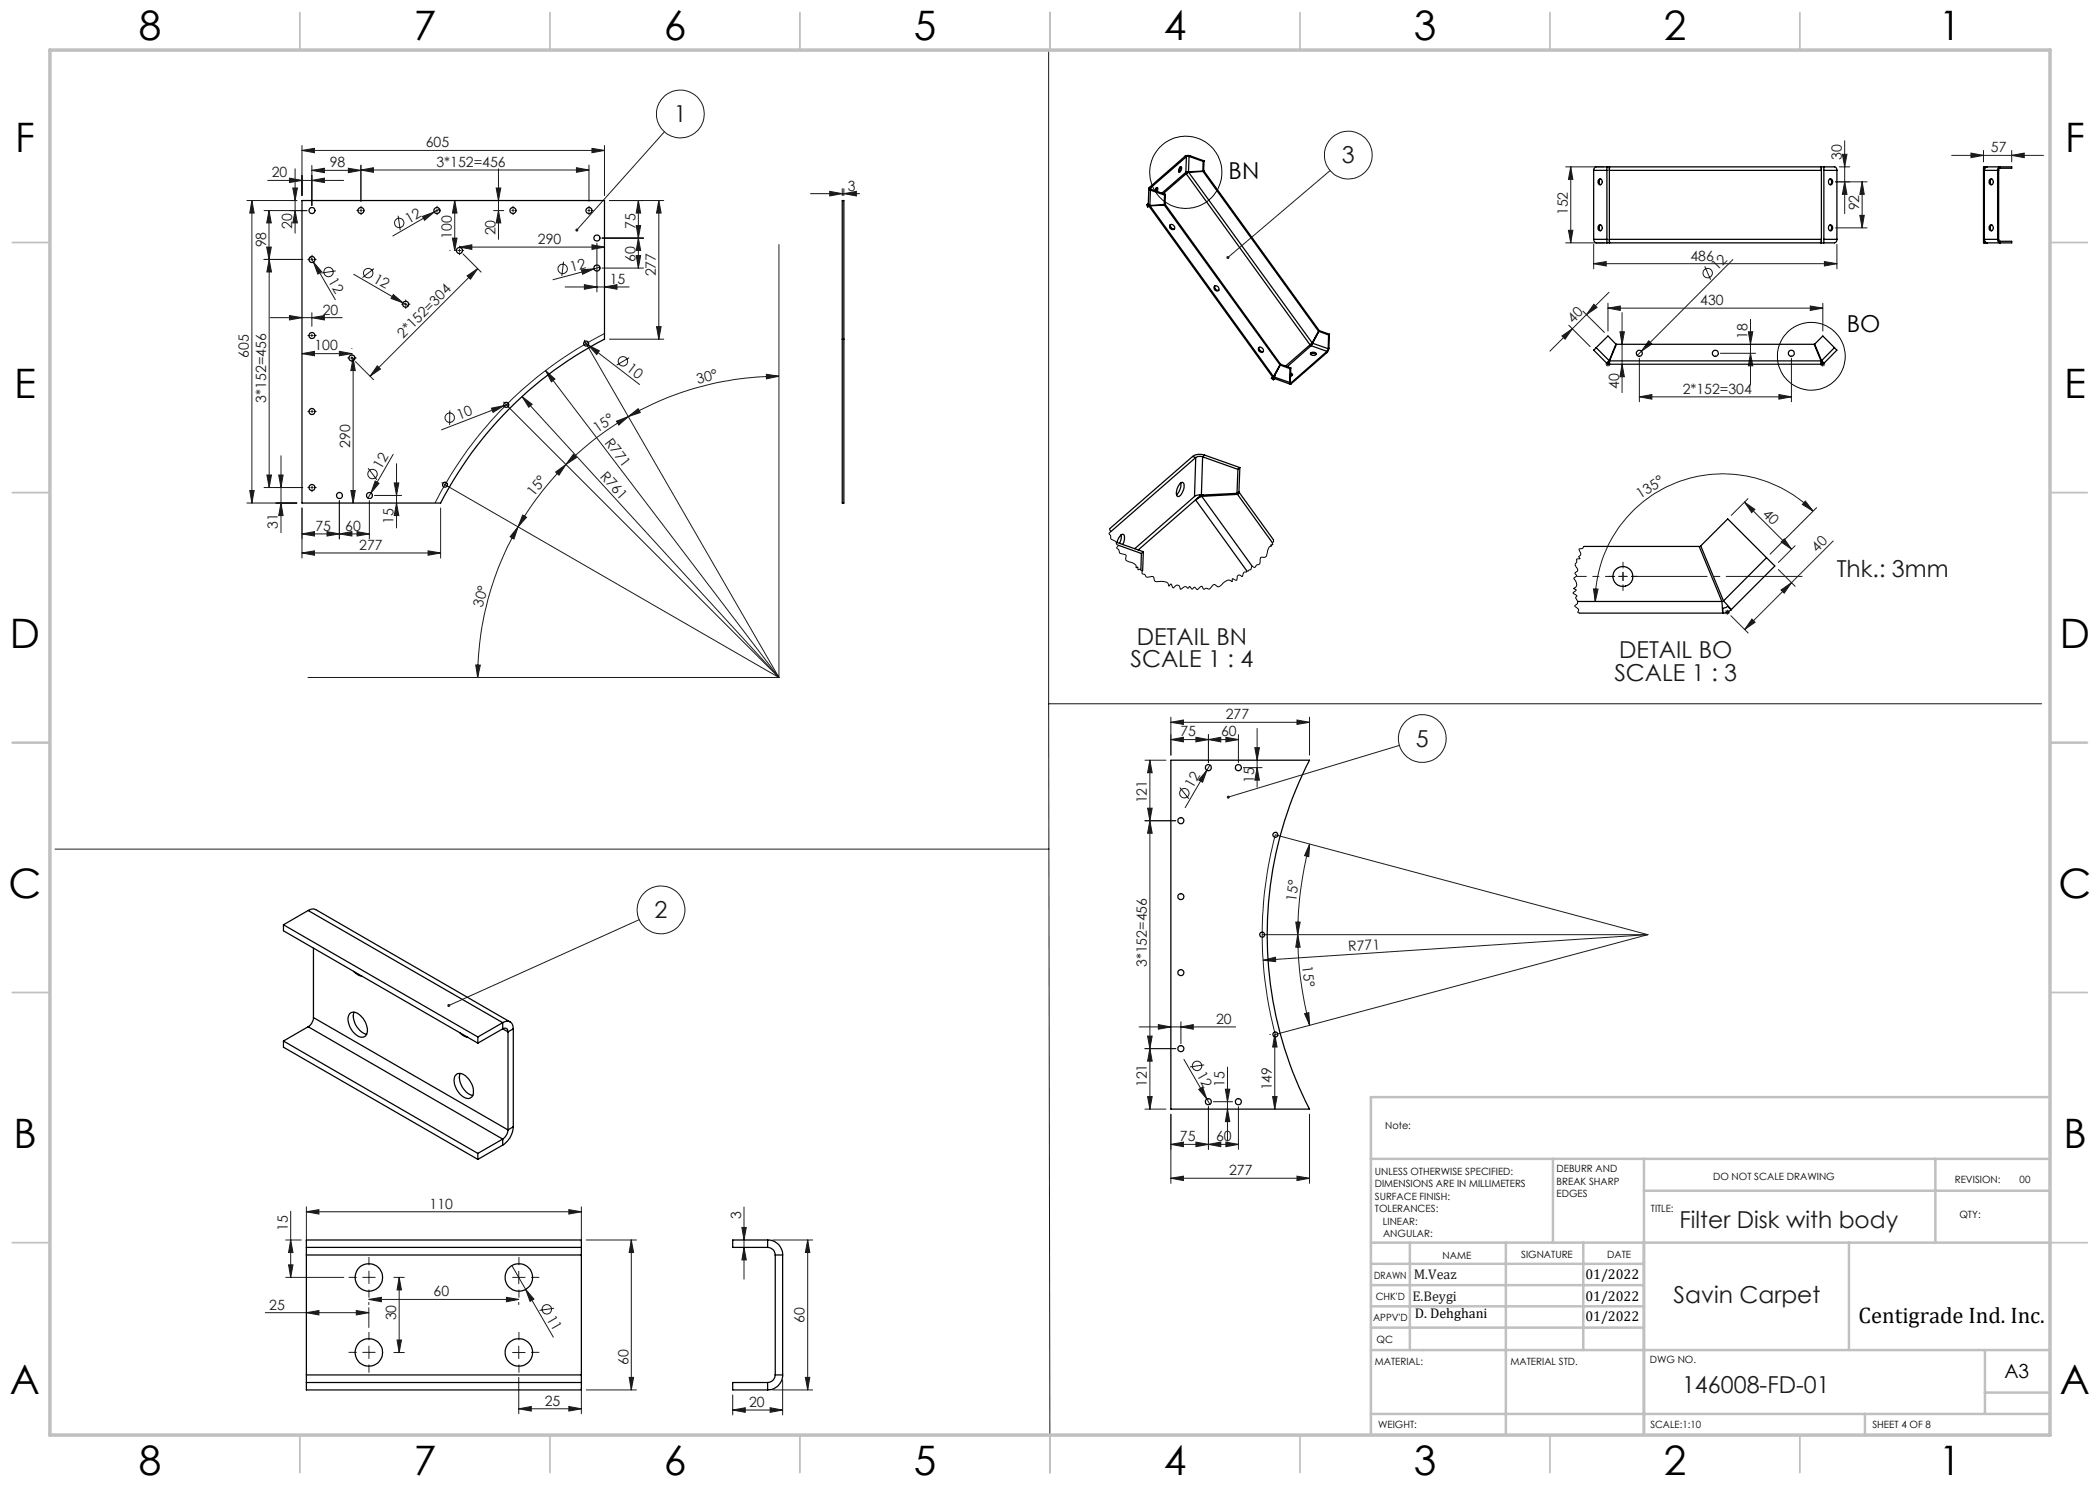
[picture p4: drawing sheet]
<svg xmlns="http://www.w3.org/2000/svg" width="420mm" height="297mm" viewBox="0 0 420 297" stroke-linecap="round" stroke-linejoin="round" font-family="sans-serif">
<g fill="none" stroke="#191924" stroke-width=".2">
<path d="M209.7 10v130.8M53.6 36.1h15.1M57.9 35.6l2.5 .5-2.5 .4zM58.6 37.6h.9l-.5 2.5zM59 33.8v12.8M60.4 30.1l2.5-.4v.8zM60.4 29.1v10M60.4 30.1h60.5M62.4 34.1l2.5-.4v.8zM62.4 36.1l2.5-.5v.9zM62.4 33.1v8M62.4 34.1h9.8"/>
<path d="M69.7 33.7l2.5 .4-2.5 .4zM72.2 34l2.5-.5v1zM72.2 33v7.2M72.2 34h45.6M99.2 37.6h1l-.5 2.5zM99.7 33.8v14.1M115.3 33.5l2.5 .5-2.5 .5zM117.8 33v7.2M118.4 29.7l2.5 .4-2.5 .4zM120.9 29.1v10M132.9 26.3l-17.5 19.7M162.1 38.7h9.8"/>
<path d="M165.9 38.3l2.6 .4-2.6 .5zM168.5 37.7v1.4M168.8 38.7l2.5-.4v.9zM168.8 37.7v1.4M266 34.1l-20.4 17.4M313.1 33.4h7.7M314.1 33.4l.5 2.5h-.9zM314.1 33.4v15.2M367.1 36.4h6.3M367.9 33.4h2.1M368.5 30.9h.9l-.5 2.5zM368.9 28.1v14.6"/>
<path d="M368.9 36.4l.5 2.5h-.9zM372.4 36.4l.5 2.5h-.9zM372.4 36.4v9.2M390.3 31.1h18.4M394.2 30.6l2.5 .5-2.5 .4zM396.7 30.1v2.3M402.3 31.1l2.5-.5v.9zM402.3 30.1v2.3M49.4 40.1h10M50.4 40.1l.4 2.5h-.8zM50.4 40.1v60.5M52.8 42.1h8.6"/>
<path d="M52.8 51.9h7.7M53.3 49.4h1l-.5 2.5zM53.8 42.1l.5 2.5h-1zM53.8 42.1v9.8M53.8 51.9l.5 2.5h-.9zM53.8 51.9v45.6M59 42.1l.5 2.5h-.9zM62.1 51.4l.6 1M62.7 52.4l1.6 2-.7 .4zM62.7 52.4l4.4 7.5M67.1 54.2l-2.8 .4M70.7 54.9l9.9 5.7"/>
<path d="M74.8 53.7l-2.3 1.8M78.7 58.9l1.9 1.7-2.4-.9zM79.6 43.1l.4 2.9M84.5 43.3l2.4-.9-2 1.7zM86.9 42.4l-8.3 4.8M87.1 42.1h.5M87.4 41.9v.5M87.9 41.8l-1 .6M90 50.1h.1M90.5 47.6h.9l-.5 2.5zM90.9 40.1l.5 2.5h-.9zM90.9 40.1v10"/>
<path d="M91.7 50.1h.4M91.9 49.4l2.5-.4v.9zM91.9 49.8v.5M91.9 49.4h29M92.6 50.8l3.6 3.6M93.4 55.2l2.1-1.5-1.4 2.1zM95.5 53.7l-21.5 21.5M98.7 42.1h2.1M99.7 42.1l.5 2.5h-1zM112.7 52.3l-.3 2.9M113 57.4h12.8M116.3 54l2.5-.2-2.3 1.1z"/>
<path d="M116.9 56.9l2.5 .5-2.5 .5zM118.4 49l2.5 .4-2.5 .5zM118.8 53.8l-8.2 2.1M119.4 48.6v9.8M120 53.4l-1.2 .4M120.4 47.6h8.3M120.4 53.6h8.3M120.9 57.4l2.5-.5v1zM121.9 40.1h10.9M127.2 45.1h.9l-.4 2.5zM127.2 51.1h.9l-.4 2.5zM127.7 40.1l.4 2.5h-.9z"/>
<path d="M127.7 47.6l.4 2.5h-.9zM127.7 40.1v13.5M131.8 40.1l.4 2.5h-.9zM131.8 40.1v27.7M155.8 48.9v86.6M313.1 48.6h7.8M313.7 46.1h.9l-.5 2.5zM318.7 52.7l2.5-.4v.9zM318.7 48.9v4.9M318.7 52.7h48.7M321.8 58.5l-4.5 4.4M341 53.3l1.1 2.6"/>
<path d="M346.6 51.9l-19.2 19.2M364.9 52.3l2.5 .4-2.5 .5zM367.1 45.6h6.3M367.4 48.9v4.9M372 43.1h.9l-.5 2.5zM54 63.5h14.4M57.9 63.1l2.5 .4-2.5 .5zM60.4 70.7l2.5-.4v.9zM60.4 70.7h10M62.1 67.1h.6M62.4 66.8v.5M62.4 63.5l2.5-.4v.9z"/>
<path d="M62.4 62.5v2.8M67.9 70.3l2.5 .4-2.5 .5zM70.1 71.6h.5M70.4 71.4v.5M70.4 69.7h.1M70.6 71.6v29M70.6 71.6l.4 2.5h-.8zM71.1 72.3l3.6 3.6M75.5 73.2l.6 .6-2.1 1.4zM80.6 60.6l1.1 .6M80.9 60.9h.5M81.1 60.6v.5"/>
<path d="M104.4 79.3l2 1.6-.6 .6zM104.4 79.3l51.4 56.2M109.1 74.1l1.9 1.7-.7 .6zM109.1 74.1l46.7 61.4M116.8 68.4l11.1 8.5M117.1 68.5l.1 .2M117.2 68.7l-.2 .1M117.2 68.7l.1 .2M117.2 68.7l38.6 66.8M117.4 68.6l-.2 .1M117.6 69l2.3 1.2-.6 .7zM120.9 66.7a77.6 77.6 0 0 0-33.9 33.9"/>
<path d="M121.9 67.8h10.9M125.8 71.5l-2.5 1.5M131.3 65.3h.9l-.4 2.5zM153.3 74.9l2.5 .3-2.5 .6zM155.8 75.2a61 61 0 0 0-30.1 8.1M312.4 67.2l2.1-1.4-1.5 2zM313.8 65l4.2 4.3M316.6 62.2l4.3 4.3M317.3 62.9l-7.3 7.3M318.8 60.9l.6 .6-2.1 1.4zM321.1 72.8h1M321.2 72.5l.7 .7"/>
<path d="M321.6 61.6l2.5-.4v.9zM321.6 60.6v5.6M321.6 61.6h43M321.6 72.3v1M321.9 72.5l-.7 .7M324 66.4h.9l-.5 2.5zM324.4 72.8l.5 2.5h-.9zM324.4 62.5v16M327.9 79.4l2.5-.5v.9zM327.9 71.6v8.8M327.9 79.4h30.4M329.7 68.2l.7 .6-2.1 1.4z"/>
<path d="M344.1 70.7h7M349.7 66.4h.9l-.5 2.5zM350.1 70.7l.5 2.5h-.9zM350.1 63.8v13.2M355.8 78.9l2.5 .5-2.5 .4zM358.3 71.6v8.8M362.1 61.2l2.5 .4-2.5 .5zM364 72.8h1M364.2 72.5l.7 .7M364.5 72.3v1M364.6 60.6v5.6M364.9 72.5l-.7 .7"/>
<path d="M50 98.1h.8l-.4 2.5zM52.8 97.5h7.7M53.4 95h.9l-.5 2.5zM55.7 95h.9l-.4 2.5zM56.2 91.2v15.3M70.2 98.1h.8l-.4 2.5zM73.6 93.7l1.8 2.3M74.2 98.6l-.6 1M74.9 99.1h5.4M75 96.2l.8 .5-1.6 1.9zM78.6 90.9l-4.4 7.7M78.8 96.6h1l-.5 2.5z"/>
<path d="M79.3 92.7v12.9M89 96.9l66.8 38.6M90 82.1l-.1 2.9M98.3 81.6l2.5-.5-2.2 1.4zM100.8 81.1l-12.5 4.9M101.2 81l54.6 54.5M101.7 80.8l-.9 .3M111.1 94.4l2.1-1.5-1.4 2.1zM113.2 92.9a61.3 61.3 0 0 0-9.6 12.5M114.7 90.8l.6 .7-2.1 1.4zM123.3 84.2l2.4-.9-1.9 1.7zM125.7 83.3l1.9-1.6 .5 .8z"/>
<path d="M125.7 83.3a58.9 58.9 0 0 0-12.5 9.6M349.6 99.7l-3.3 3.4M49.4 100.6h10M56.2 100.6l.4 2.5h-.9zM60.4 110.6l2.5-.4v.9zM60.4 101.6v10M60.4 110.6h27.7M60.4 106.8l2.5-.5v.9zM65.4 106.3l2.5 .5-2.5 .4zM67.9 106.8l2.5-.5v.9zM67.9 100.1v7.7M71.4 106.3l2.5 .5-2.5 .4z"/>
<path d="M73.9 106.8h-13.5M73.9 100.1v7.7M79.3 100.6l.5 2.5h-1zM85.6 110.2l2.5 .4-2.5 .5zM88.1 101.6v10M103.6 105.4l-.8 2.4-.8-.5zM103.6 105.4a60 60 0 0 0-8.1 30.1M104.5 103l.8 .5-1.7 1.9zM318.7 117.8h.9l-.5 2.5zM323.7 115.3h1.7M324.6 114.5v1.6M348.9 100.4l2.1 1.5-.7 .6z"/>
<path d="M348.9 100.4l9.4 9.5M355.7 113.9l3.3 3.4M356.2 118l2.1-1.5-1.5 2.1zM356.2 108.4l.7-.6 1.4 2.1zM359 109.1l-3.3 3.4M361.1 100.2l1.5 2-2.1-1.3zM362.6 102.2a25.5 25.5 0 0 0-27.8-5.5 25.5 25.5 0 0 0-15.7 23.6M363.3 101.5l-9.3 9.3M366.6 108.2l-17.7 17.7M61.6 135.5h94.2M95.1 133h1l-.6 2.5zM345 122.4h1"/>
<path d="M345.1 122.1l.7 .7M345.5 122v.9M345.8 122.1l-.7 .7M346.2 123.2l3.4 3.4M350.4 123.8l.6 .7-2.1 1.4zM209.7 140.8l.3 146.2M209.7 140.8h198.6M229 152h4.2M230 152v69.8M230 152l.4 2.5h-.9zM234.2 147.9l2.5-.4v.9zM234.2 147.9h13.5"/>
<path d="M234.2 144.5l2.5-.5v.9zM234.2 143.4v7.6M234.2 144.5h27.7M236 157.5l1.8 2.3M239.2 147.5l2.5 .4-2.5 .5zM241.4 154.1l-.9 2.4-.8-.5zM241.4 154.1l-4.4 7.4M241.7 147.9l2.5-.4v.9zM241.7 146.9v5.6M242 153l-.6 1.1M245.2 147.5l2.5 .4-2.5 .5zM247.7 146.9v5.6"/>
<path d="M248.7 153.5h3.7M251 149.5h.9l-.5 2.5zM251.4 153.5l.5 2.5h-.9zM251.4 145.7v11.7M259.4 144l2.5 .5-2.5 .4zM261.9 143.4v7.6M279.9 149.1l-34.2 10.3M11 169.8h198.8M229 164.1h6.2M229.5 161.6h.9l-.4 2.5zM230 164.1l.4 2.5h-.9zM255.1 167l74.5 19.9-74.5 20a77.7 77.7 0 0 1 0-39.9z"/>
<path d="M261.9 168.8l-.1 2.5-.9-.2zM261.9 168.8a72.4 72.4 0 0 0-2.4 18.1M127.8 183.9l-38.1 17.2M252.4 186.9h77.2M252.6 192l2.5-.6v.9zM259.2 184.4h.8l-.5 2.5zM259.5 186.9l.5 2.5h-.8zM259.5 186.9a70.3 70.3 0 0 0 2.4 18.2M329.6 186.9l-77 5.1M227.8 205.4h19.3M229 209.7h6.2M229.5 219.3h.9l-.4 2.5z"/>
<path d="M229.5 207.2h.9l-.4 2.5zM230 209.7l.4 2.5h-.9zM231.7 204.9l2.5 .5-2.5 .4zM236.2 205.4l2.5-.5v.9zM236.2 204.4v4.3M236.8 211.9l4.6 7.9M239.7 217.9l.8-.5 .9 2.4zM240.8 213l-2.8 .4M241.4 219.8l.6 1.1M245.1 217.8h.9l-.5 2.5zM245.5 213.4v14.8M254 206.9h.1"/>
<path d="M254.5 219.3h.9l-.4 2.5zM255 206.9l.4 2.5h-.9zM255 206.9v14.9M260.9 202.7l.9-.2 .1 2.6zM229 221.8h4.2M234.2 235.7l2.5-.5v.9zM234.2 235.7h27.7M234.2 228.9l2.5-.5v.9zM234.2 228.9h13.5M234.2 222.8v13.9M239.2 228.4l2.5 .5-2.5 .4zM241.7 228.9l2.5-.5v.9z"/>
<path d="M241.7 221.3v8.6M242.7 220.3h3.8M245.2 228.4l2.5 .5-2.5 .4zM245.5 221.8l.5 2.5h-.9zM247.7 221.3v8.6M259.4 235.2l2.5 .5-2.5 .4zM261.9 222.8v13.9M57.1 255.5h11.7M57.1 248h3.2M57.7 253h.9l-.5 2.5zM58.1 248l.5 2.5h-.9zM58.1 242.2v13.3"/>
<path d="M61.3 242.4l2.5-.5v.9zM61.3 241.4v7.1M61.3 242.4h55M73.8 259.9l2.5-.4v.8zM73.8 259.9h30M78.8 255.5h2.1M79.8 255.5l.5 2.5h-.9zM79.8 255.5v15M101.3 259.5l2.5 .4-2.5 .4zM102.4 253.1l2.7 4.8M102.5 255.5h2.5M103.8 254.2v2.5"/>
<path d="M105.1 257.9l1.7 1.9-.8 .5zM105.1 257.9l5.6 9.5M113.8 241.9l2.5 .5-2.5 .4zM116.3 241.4v7.1M117.3 248h10M126.3 248l.4 2.5h-.9zM126.3 248v30M148.4 245.5h.9l-.5 2.5zM148.8 249.5l.5 2.5h-.9zM148.8 241.4v14.4M154.6 248h7.9M161.5 248l.5 2.5h-.9z"/>
<path d="M161.5 248v30M53.1 262.5h20.7M61.3 262.5l2.5-.4v.9zM71.3 262.1l2.5 .4-2.5 .5zM73.8 260.5v.4M73.8 261.5v4M78.8 270.5h2.1M79.4 268h.9l-.5 2.5zM102.5 270.5h2.5M103.8 275.5v7.2M103.8 269.2v2.5M103.8 260.5v.4"/>
<path d="M110.8 261.7l-2.9 .4M116.3 277.5v5.2M117.3 278h10M125.8 275.5h.9l-.4 2.5zM146.5 279v4M154.6 278h7.9M156.5 276v7M161.1 275.5h.9l-.5 2.5zM103.8 281.8l2.5-.5v.9zM103.8 281.8h12.5M113.8 281.3l2.5 .5-2.5 .4zM146.5 282l2.5-.5v1z"/>
<path d="M146.5 282h10M154 281.5l2.5 .5-2.5 .5z"/>
<circle cx="136.1" cy="22.8" r="4.8"/>
<circle cx="269.7" cy="31" r="4.8"/>
<circle cx="65.7" cy="54.4" r=".94"/>
<circle cx="73.7" cy="54.6" r=".94"/>
<circle cx="79.8" cy="44.6" r=".93"/>
<circle cx="112.5" cy="53.8" r=".95"/>
<circle cx="341.5" cy="54.6" r=".95"/>
<circle cx="124.6" cy="72.3" r=".95"/>
<circle cx="74.5" cy="94.8" r=".95"/>
<circle cx="90" cy="83.5" r=".95"/>
<circle cx="236.9" cy="158.6" r=".93"/>
<circle cx="284.4" cy="147.7" r="4.8"/>
<circle cx="132.2" cy="182" r="4.8"/>
<circle cx="239.4" cy="213.2" r=".95"/>
<circle cx="109.4" cy="261.9" r=".93"/>
</g>
<g fill="none" stroke="#000" stroke-width=".2">
<circle cx="237.2" cy="34.5" r="7.2"/>
<circle cx="362.3" cy="71.3" r="6.8"/>
</g>
<path d="M89 96.9l-.1 .2M89 96.9l.1-.2M101.3 80.9l-.2 .2M101.3 80.9l.1-.1" fill="none" stroke="#191924" stroke-width=".2" stroke-dasharray="15.2 1.3 1.3 1.3" stroke-linecap="butt"/>
<g fill="none" stroke="#191924" stroke-width=".2" stroke-dasharray="15.2 1.3 1.3 1.3">
<path d="M61.9 51.9h-.3M62.4 51.9v-.3M62.4 51.9h-.2M62.4 51.9v.2M62.4 51.9h.3M62.4 51.4v-.4M62.9 51.9h.4M71.7 42.1h-.3M72.2 42.1v-.3M72.2 42.1h-.2M72.2 42.1v.2M72.2 42.1h.3"/>
<path d="M72.2 41.6v-.4M72.2 42.6v.3M87.4 41.6v-.4M87.4 42.6v.3M91.4 50.1h-.3M91.9 49.6v-.4M91.9 50.6v.3M92.4 50.1h.4M102.6 42.1v-.3M102.6 42.1h-.2M102.6 42.1v.2M102.6 42.1h.3"/>
<path d="M102.6 41.6v-.4M102.6 42.6v.3M117.8 42.1v-.3M117.8 42.1h-.2M117.8 42.1v.2M117.8 42.1h.3M117.8 41.6v-.4M117.8 42.6v.3M118.3 42.1h.4M61.9 67.1h-.3M62.9 67.1h.4M69.9 71.6h-.3"/>
<path d="M70.4 71.1v-.4M70.4 72.1v.3M70.9 71.6h.4M80.7 60.8h-.4M81.2 60.3v-.3M81.2 61.3v.4M81.7 60.8h.3M117 68.3l-.1-.3M117.5 69.1l.1 .2M61.9 82.3h-.3M61.9 97.5h-.3M62.4 82.3v-.3"/>
<path d="M62.4 82.3h-.2M62.4 82.3v.2M62.4 82.3h.3M62.4 97.5v-.3M62.4 97.5h-.2M62.4 97.5v.2M62.4 97.5h.3M62.4 98v.3M62.9 82.3h.4M62.9 97.5h.4M88.6 96.7l-.2-.2M89 96.9l-.2-.1"/>
<path d="M89 96.9l.2 .1M89.4 97.2l.3 .1M100.9 80.6l-.2-.2M101.3 80.9l-.2-.1M101.3 80.9l.1 .2M101.6 81.3l.2 .2M322.9 115.3h-1.1M324.6 116.9v1.2M324.6 115.3v-.9M324.6 115.3h-.8M324.6 115.3v.8M324.6 115.3h.8"/>
<path d="M324.6 113.6v-1.2M326.3 115.3h1.1M71.3 255.5h-1.5M73.8 255.5v-1.3M73.8 255.5h-1.3M73.8 255.5v1.2M73.8 255.5h1.2M73.8 253v-1.5M73.8 258v1.5M103.8 253v-1.5M103.8 258v1.5M106.3 255.5h1.5"/>
<path d="M71.3 270.5h-1.5M73.8 270.5v-1.3M73.8 270.5h-1.3M73.8 270.5v1.2M73.8 270.5h1.2M73.8 268v-1.5M73.8 273v1.5M103.8 268v-1.5M103.8 273v1.5M106.3 270.5h1.5"/>
</g>
<path d="M315.4 115.3h7.5" fill="none" stroke="#191924" stroke-width=".2" stroke-dasharray="15.2 1.3 1.3 1.3" stroke-dashoffset="13.4"/>
<path d="M326.3 115.3h34.1" fill="none" stroke="#191924" stroke-width=".2" stroke-dasharray="15.2 1.3 1.3 1.3" stroke-dashoffset=".1"/>
<g fill="none" stroke="#c0c0c0" stroke-width=".35">
<path d="M60 2.5v7.5M110 2.5v7.5M160 2.5v7.5M210 2.5v7.5M260 2.5v7.5M310 2.5v7.5M360 2.5v7.5M2.5 48.5h7.5M410 48.5h7.5M2.5 98.5h7.5M410 98.5h7.5M2.5 148.5h7.5"/>
<path d="M410 148.5h7.5M2.5 198.5h7.5M410 198.5h7.5M2.5 248.5h7.5M410 248.5h7.5M60 287v7.5M110 287v7.5M160 287v7.5M210 287v7.5M260 287v7.5M310 287v7.5M360 287v7.5"/>
</g>
<g fill="none" stroke="#c0c0c0" stroke-width=".5">
<path d="M410 219.4h-135.8v67.4M274.2 231.8h135.8M310.6 231.8v16.7M328.8 231.8v55.2M328.8 238.2h81.2M387.1 231.8v16.7M274.2 248.5h135.8M274.2 257h54.6M274.2 252.8h54.6M282 248.5v21.5M301.2 248.5v38.3M316.7 248.5v21.5"/>
<path d="M369.8 248.5v21.5M274.2 265.5h54.6M274.2 261.3h54.6M274.2 270h135.8M397 270v12.8M397 278.5h13M274.2 282.8h135.8M373 282.8v4.2"/>
</g>
<path d="M10 10h400v277h-400z" fill="none" stroke="#c0c0c0" stroke-width=".7"/>
<g fill="#191924">
<path d="M109.1 74.1l1.9 1.7-.7 .6z"/>
<path d="M252.6 192l2.5-.6v.9z"/>
<path d="M239.7 217.9l.8-.5 .9 2.4z"/>
<path d="M104.4 79.3l2 1.6-.6 .6z"/>
<path d="M78.7 58.9l1.9 1.7-2.4-.9z"/>
<path d="M116.3 54l2.5-.2-2.3 1.1z"/>
<path d="M98.3 81.6l2.5-.5-2.2 1.4z"/>
<path d="M84.5 43.3l2.4-.9-2 1.7z"/>
<path d="M329.7 68.2l.7 .6-2.1 1.4z"/>
<path d="M241.4 154.1l-.9 2.4-.8-.5z"/>
<path d="M75 96.2l.8 .5-1.6 1.9z"/>
<path d="M105.1 257.9l1.7 1.9-.8 .5z"/>
<path d="M62.7 52.4l1.6 2-.7 .4z"/>
<path d="M117.6 69l2.3 1.2-.6 .7z"/>
<path d="M115.1 45.8l.1 .4 .2-.2-.2 .2a.3 .3 0 0 0 .4 0 .3 .3 0 0 0 0-.4 .3 .3 0 0 0-.5 0zM89.6 200.9l-.1 .3 .2-.1-.2 .1a.3 .3 0 0 0 .4 .1 .3 .3 0 0 0 .1-.4 .3 .3 0 0 0-.4 0zM245.3 51.3l.1 .4 .2-.2-.2 .2a.31 .31 0 0 0 .4 0 .31 .31 0 0 0 0-.4 .31 .31 0 0 0-.5 0zM245.5 159.2l-.1 .3 .3-.1-.3 .1a.29 .29 0 0 0 .4 .2 .29 .29 0 0 0 .1-.4 .29 .29 0 0 0-.4-.1z"/>
<path d="M153.3 74.9l2.5 .3-2.5 .6zM125.7 83.3l1.9-1.6 .5 .8z"/>
<path d="M123.3 84.2l2.4-.9-1.9 1.7zM114.7 90.8l.6 .7-2.1 1.4z"/>
<path d="M350.4 123.8l.6 .7-2.1 1.4zM356.2 118l2.1-1.5-1.5 2.1z"/>
<path d="M111.1 94.4l2.1-1.5-1.4 2.1zM104.5 103l.8 .5-1.7 1.9z"/>
<path d="M103.6 105.4l-.8 2.4-.8-.5zM95.1 133h1l-.6 2.5z"/>
<path d="M261.9 168.8l-.1 2.5-.9-.2zM259.2 184.4h.8l-.5 2.5z"/>
<path d="M259.5 186.9l.5 2.5h-.8zM260.9 202.7l.9-.2 .1 2.6z"/>
<path d="M118.4 29.7l2.5 .4-2.5 .4zM60.4 30.1l2.5-.4v.8zM62.4 63.5l2.5-.4v.9zM57.9 63.1l2.5 .4-2.5 .5zM69.7 33.7l2.5 .4-2.5 .4zM62.4 34.1l2.5-.4v.8zM62.4 36.1l2.5-.5v.9zM57.9 35.6l2.5 .5-2.5 .4zM65.4 106.3l2.5 .5-2.5 .4zM60.4 106.8l2.5-.5v.9zM67.9 70.3l2.5 .4-2.5 .5zM60.4 70.7l2.5-.4v.9zM101.3 259.5l2.5 .4-2.5 .4zM73.8 259.9l2.5-.4v.8zM71.3 262.1l2.5 .4-2.5 .5zM61.3 262.5l2.5-.4v.9zM113.8 241.9l2.5 .5-2.5 .4zM61.3 242.4l2.5-.5v.9zM355.8 78.9l2.5 .5-2.5 .4zM327.9 79.4l2.5-.5v.9z"/>
<path d="M60.4 110.6l2.5-.4v.9zM85.6 110.2l2.5 .4-2.5 .5zM72.2 34l2.5-.5v1zM115.3 33.5l2.5 .5-2.5 .5zM67.9 106.8l2.5-.5v.9zM71.4 106.3l2.5 .5-2.5 .4zM116.9 56.9l2.5 .5-2.5 .5zM120.9 57.4l2.5-.5v1zM91.9 49.4l2.5-.4v.9zM118.4 49l2.5 .4-2.5 .5zM103.8 281.8l2.5-.5v.9zM113.8 281.3l2.5 .5-2.5 .4z"/>
<path d="M241.7 228.9l2.5-.5v.9zM245.2 228.4l2.5 .5-2.5 .4zM241.7 147.9l2.5-.4v.9zM245.2 147.5l2.5 .4-2.5 .5z"/>
<path d="M234.2 235.7l2.5-.5v.9zM259.4 235.2l2.5 .5-2.5 .4z"/>
<path d="M168.8 38.7l2.5-.4v.9zM165.9 38.3l2.6 .4-2.6 .5z"/>
<path d="M259.4 144l2.5 .5-2.5 .4zM234.2 144.5l2.5-.5v.9z"/>
<path d="M364.9 52.3l2.5 .4-2.5 .5zM318.7 52.7l2.5-.4v.9zM236.2 205.4l2.5-.5v.9zM231.7 204.9l2.5 .5-2.5 .4zM239.2 228.4l2.5 .5-2.5 .4zM234.2 228.9l2.5-.5v.9zM239.2 147.5l2.5 .4-2.5 .5zM234.2 147.9l2.5-.4v.9z"/>
<path d="M361.1 100.2l1.5 2-2.1-1.3zM318.7 117.8h.9l-.5 2.5z"/>
<path d="M75.5 73.2l.6 .6-2.1 1.4zM93.4 55.2l2.1-1.5-1.4 2.1z"/>
<path d="M318.8 60.9l.6 .6-2.1 1.4zM312.4 67.2l2.1-1.4-1.5 2z"/>
<path d="M161.1 275.5h.9l-.5 2.5zM161.5 248l.5 2.5h-.9zM148.8 249.5l.5 2.5h-.9zM148.4 245.5h.9l-.5 2.5z"/>
<path d="M131.3 65.3h.9l-.4 2.5zM131.8 40.1l.4 2.5h-.9zM99.7 42.1l.5 2.5h-1zM99.2 37.6h1l-.5 2.5zM53.4 95h.9l-.5 2.5zM53.8 51.9l.5 2.5h-.9zM53.3 49.4h1l-.5 2.5zM53.8 42.1l.5 2.5h-1zM59 42.1l.5 2.5h-.9zM58.6 37.6h.9l-.5 2.5zM127.2 45.1h.9l-.4 2.5zM127.7 40.1l.4 2.5h-.9zM127.2 51.1h.9l-.4 2.5zM127.7 47.6l.4 2.5h-.9zM90.5 47.6h.9l-.5 2.5zM90.9 40.1l.5 2.5h-.9zM79.4 268h.9l-.5 2.5zM79.8 255.5l.5 2.5h-.9zM57.7 253h.9l-.5 2.5zM58.1 248l.5 2.5h-.9zM350.1 70.7l.5 2.5h-.9zM349.7 66.4h.9l-.5 2.5z"/>
<path d="M229.5 161.6h.9l-.4 2.5zM230 152l.4 2.5h-.9z"/>
<path d="M229.5 207.2h.9l-.4 2.5zM230 164.1l.4 2.5h-.9z"/>
<path d="M368.9 36.4l.5 2.5h-.9zM368.5 30.9h.9l-.5 2.5z"/>
<path d="M50.4 40.1l.4 2.5h-.8zM50 98.1h.8l-.4 2.5zM78.8 96.6h1l-.5 2.5zM79.3 100.6l.5 2.5h-1zM55.7 95h.9l-.4 2.5zM56.2 100.6l.4 2.5h-.9zM70.6 71.6l.4 2.5h-.8zM70.2 98.1h.8l-.4 2.5zM126.3 248l.4 2.5h-.9zM125.8 275.5h.9l-.4 2.5zM324 66.4h.9l-.5 2.5zM324.4 72.8l.5 2.5h-.9z"/>
<path d="M372.4 36.4l.5 2.5h-.9zM372 43.1h.9l-.5 2.5zM314.1 33.4l.5 2.5h-.9zM313.7 46.1h.9l-.5 2.5zM230 209.7l.4 2.5h-.9zM229.5 219.3h.9l-.4 2.5zM255 206.9l.4 2.5h-.9zM254.5 219.3h.9l-.4 2.5zM245.1 217.8h.9l-.5 2.5zM245.5 221.8l.5 2.5h-.9zM251 149.5h.9l-.5 2.5zM251.4 153.5l.5 2.5h-.9z"/>
<path d="M348.9 100.4l2.1 1.5-.7 .6zM356.2 108.4l.7-.6 1.4 2.1z"/>
<path d="M146.5 282l2.5-.5v1zM154 281.5l2.5 .5-2.5 .5zM394.2 30.6l2.5 .5-2.5 .4zM402.3 31.1l2.5-.5v.9zM321.6 61.6l2.5-.4v.9zM362.1 61.2l2.5 .4-2.5 .5z"/>
</g>
<g fill="none" stroke="#000" stroke-width=".25">
<path d="M229.8 37.7l-.1 3.2 .3 .2M229.9 37.5a.3 .3 0 0 0-.1 .3 .3 .3 0 0 0 .3 .2M229.9 37.5l.2 .1M230.1 38l2.8 1M230.1 38l-.1 3.1M230.1 37.6l-.1 .1 .3 .2M230.1 37.6v.2M230.3 37.9l2.8 1M230.3 37.9l-.2 .1M231.3 37.6l-.3 .5M231.3 37.6l.1-.1a.38 .38 0 0 1 .2 .3 .38 .38 0 0 1-.1 .4l-.1 .1M231.3 37.5l-.1 .7"/>
<path d="M232.9 39l-.1 2M233.1 38.9l-.2 .1M233.1 38.9l-.1 1.9-.2 .2M235.7 34.3h.1M236 33.4l.1-.1a.59 .59 0 0 1-.1 1.1l-.1 .1a.68 .68 0 0 1 .1-1.1zM236.1 33.4l-.1 .6-.2 .3M237 31.3l-7.1 6.2M237 31.3l.3 .1M237.2 34.5l-4.8 4.1M237.2 34.7l-4.5 4M237.2 34.7l24.8 34.3M237.3 31.4l-7.2 6.2"/>
<path d="M237.3 31.4l-.1 3.1M237.6 34.4l-.4 .3M237.7 34.4l-.5 .1M237.7 34.5l-.5 .2M237.7 34.5l24.7 34.1M237.8 31.3l-.5 .1M237.8 34.4l-.5 .2M237.8 31.3l2.8 1M237.8 31.3l-.1 3.1M237.8 34.4l-.1 .1M238 31.1h-.4l-.6 .2M238 31.1l2.8 1.1"/>
<path d="M238 31.1l-.2 .2M240.6 34.2l-2.9 .2M240.6 34.3l-2.9 .2M240.6 34.3l23.1 31.9M240.6 32.3v1.9M240.6 34.2h.2M240.8 34.2l-.2 .1M240.8 34.2l23 31.9M240.8 32.2l-.2 .1M240.8 32.2l-.1 1.9-.1 .1M318.7 34.1h2.7M318.7 34.1v13.8"/>
<path d="M319.8 35.9a.52 .52 0 0 1 .7 .2 .52 .52 0 0 1-.2 .7 .43 .43 0 0 1-.5 .1 .43 .43 0 0 1-.2-.6zM320.1 35.8a.72 .72 0 0 0 0 1.1M321.4 33.4h.5M321.4 33.4h-2.2l-.4 .4-.1 .3M321.4 33.4v15.2M321.9 33.4h42.4M321.9 33.4v15.2M321.9 33.4v.7h42.4l-.1-.7M364.3 33.4h.5M364.3 33.4v15.2M364.8 33.4h2.1a.63 .63 0 0 1 .5 .7M364.8 34.1h2.6"/>
<path d="M364.8 33.4v15.2M365.8 35.9a.49 .49 0 0 1 .7 .1 .49 .49 0 0 1 0 .7 .45 .45 0 0 1-.7 .1 .45 .45 0 0 1-.1-.6zM366 35.8a.69 .69 0 0 1 0 1.1M367.4 34.1v13.8M396.9 33.4h-.2v15.2h.2M396.9 33.4h.2v.1M396.9 33.4v15.2M397.1 33.4h5.2v.3h-2.3M397.4 33.4a.69 .69 0 0 0-.5 .7h2.8M398 35.9a.52 .52 0 0 1 .7 .2 .52 .52 0 0 1-.2 .7 .43 .43 0 0 1-.5 .1 .43 .43 0 0 1-.2-.6zM398.4 35.8a.69 .69 0 0 0 0 1.1M399.7 34.1v13.8"/>
<path d="M400 33.7v-.3a.63 .63 0 0 0-.5 .7v13.8a.63 .63 0 0 0 .5 .7v-.3M400 33.7l-.2 .1-.1 .3M60.4 40.1h60.5v27.7a76 76 0 0 0-32.8 32.8h-27.7zM229.4 40.9l.2 .5 .1-.1M229.4 40.9l.3 .1M229.7 41v.3M229.7 40.7l-.3 .2M229.7 41h.1M230 41.1l-.3 .2M230 41.2h-.2l24.7 34.2M230 41.2l24.7 34.1M230.1 41.1l-.1 .1"/>
<path d="M232.8 41l-2.8 .1M232.9 41l-2.9 .2M232.9 41l23.1 32M233 40.9l-.1 .1M233 40.9h-.1M233 40.9l23.1 31.9M234 45a.59 .59 0 0 1 .7 .1 .59 .59 0 0 1 0 .8 .66 .66 0 0 1-.6-.2 .66 .66 0 0 1-.1-.7zM234.1 44.9a.7 .7 0 0 0 .8 .9M242.9 57.3a.57 .57 0 0 1 .7 .1 .57 .57 0 0 1-.1 .8 .67 .67 0 0 1-.6-.9zM243 57.2a.67 .67 0 0 0 .8 .9M318.7 47.9l.2 .5 .3 .2h2.2M318.7 47.9h2.7"/>
<path d="M319.8 45a.55 .55 0 0 1 .7 .6 .55 .55 0 0 1-.7 .5 .8 .8 0 0 1 0-1.1zM320.1 45a.71 .71 0 0 0 0 1.1M321.4 48.6h.5M321.9 48.6h42.4M321.9 48.6v-.7h42.4l-.1 .7M364.3 48.6h.5M364.8 47.9h2.6M365.8 45.1a.52 .52 0 0 1 .7 .2 .52 .52 0 0 1-.1 .7 .47 .47 0 0 1-.6 0 .47 .47 0 0 1-.1-.7zM366 45a.69 .69 0 0 1 0 1.1M367.4 47.9a.63 .63 0 0 1-.5 .7h-2.1M397.1 48.4v.2h-.2M398 45a.55 .55 0 0 1 .7 .6 .55 .55 0 0 1-.7 .5 .8 .8 0 0 1 0-1.1z"/>
<path d="M398.4 45a.69 .69 0 0 0 0 1.1M399.7 47.9l.1 .3 .2 .1M399.7 47.9h-2.8a.69 .69 0 0 0 .5 .7M400 48.3h2.3v.3l-5.2-.1M168.5 67.8v32.8h.3v-32.8M168.5 67.8v-27.7h.3v27.7M168.5 67.8h.3M251.7 69.6a.59 .59 0 0 1 .8 .1 .59 .59 0 0 1 0 .7 .66 .66 0 0 1-.7-.2 .66 .66 0 0 1-.1-.6zM251.8 69.5a.7 .7 0 0 0 .8 .8M254.3 75.6l.4 .3M254.5 75.5l.2 .2M254.5 75.5l-.2 .1"/>
<path d="M254.5 75.4l-.2 .2M254.7 75.3l-.2 .1M254.7 75.7v.2M254.8 75.4v.3l3.2 1.1M254.8 75.4l3.1 1.1M254.8 75.6l-.1 .1M254.8 75.2h.1M254.8 75.2l-.3 .3M254.9 75.1l-.2 .2M255 75.7l-.3 .2M256 73l-1.3 2.3M256 73l.2-.1 2 .7"/>
<path d="M256 73l2 .7M256 73l-1.2 2.4M256.1 72.8l-.1 .2M256.1 72.8l-1.3 2.4M257.9 76.5a.21 .21 0 0 0 0 .3 .21 .21 0 0 0 .3 0M258 73.7l-.1 2.8M258.1 76.3v.2h.2M258.1 76.3l-.2 .2M258.1 76.4l.2 .1M258.1 74.6a.33 .33 0 0 1 .4 .3 .33 .33 0 0 1-.4 .3M258.1 74.9l.3 .2M258.2 73.6l-.2 .1"/>
<path d="M258.2 73.6l-.1 2.7M258.3 76.5l-.1 .3M262 69l-4.9 4.2M262.1 70.9l.6-.2 .5 .2M262.1 70.6l.2-.1a.69 .69 0 0 1 1 .3 .74 .74 0 0 1-1.2-.1zM262.2 69.1l-4.7 4.2M262.2 69.1l3.2 1.2M262.4 68.6l.1 .2M262.4 68.6l-.4 .4M262.5 68.6l-.3 .5M262.5 68.6l3.1 1.1M262.6 68.5l-.2 .1"/>
<path d="M263.7 66.2l-1.3 2.4M263.8 66.1l-.1 .1M263.8 66.1l-1.3 2.5M265.4 70.3l-7.1 6.2M265.4 70.3v.2M265.4 70.5l-7.2 6.3M265.6 69.7l-.2 .6M265.7 67l-.1 2.7M265.8 69.6l-.1 .5-.3 .4M265.8 69.6l-.2 .1M265.9 66.8l-2-.7-.1 .2 1.9 .7M265.9 66.8l-.2 .2"/>
<path d="M265.9 66.8l-.1 2.8M319.2 69.5l-.5 .5 2.7 2.7M319.2 69.5l2.6 2.6M319.2 69.5l2.4-2.3 1.6 1.6-1.4 3.3M321.4 72.7l.5 .1M321.4 72.7l.2-.2 .3 .1v.2M321.8 72.1l-.4 .6M321.9 72.8h42.4M321.9 72.2v.6M321.9 72.2l1.4-3.3h39.5l1.4 3.3M321.9 72.2h42.3M364.2 72.2l.1 .6"/>
<path d="M364.3 72.1l.5 .6M364.8 72.7l-.5 .1M364.8 72.7l-.3-.2-.2 .1v.2M366.9 69.5l.5 .5-2.6 2.7M366.9 69.5l-2.3-2.3-1.7 1.6 1.4 3.3M366.9 69.5l-2.6 2.6M236.1 96.6l.4-.2a1.52 1.52 0 0 1 0 2.1l-.2 .3a.55 .55 0 0 1-.7 .5 .55 .55 0 0 1-.3-.8l.2-1.1zM236.1 96.6a2.81 2.81 0 0 1-.8 2.4M238.5 91.3l-16.5 14.4M238.5 91.3l.6 .2M238.9 99.3l-12 10.4M239.1 100l-11.5 10"/>
<path d="M239.1 100l10.2 14M239.1 91.5l-16.8 14.8M239.1 91.5l-.2 7.8M239.9 99l.1 .2-.9 .8M240.3 99a1.65 1.65 0 0 0-1.4 .3M240.3 99.3l-1.2 .7M240.3 99.3l10.1 13.9M240.5 91.4l-.9-.1-.5 .2M240.5 91.4l7.1 2.5M240.5 91.4l-.2 7.6M240.6 99l-1.2 .7M240.6 99l-.3 .3"/>
<path d="M240.9 91a2.63 2.63 0 0 0-2.4 .3M240.9 91l7.1 2.5M240.9 91l-.4 .4M247.4 98.7l-7.1 .3M247.5 98.9l-7.2 .4M247.5 98.9l6.9 9.6M247.5 98.6h.4M247.6 93.9l-.2 4.8M247.9 98.6l-.4 .3M247.9 98.6l6.8 9.4M248 93.5l-.4 .4M248 93.5l-.2 4.8-.4 .4"/>
<path d="M223.3 108.5l5.4 1.8M223.4 108.5a1.62 1.62 0 0 1 1.3-1.6l.2 .3v.6l-.4 1.1M223.7 109.1l4.6 1.6M224.2 107v.8l-.3 .9M228.3 110.7l-.1 3.1M228.7 110.3l-.4 .4M228.7 110.3l-.2 3.8M316.8 109.3h23l4.6 11M353.3 111.5l1.7 1.7-8.8 8.8M353.3 111.5l-7.8-7.7-5.4 5.4 4.6 11M353.3 111.5l-8.6 8.7M315.5 120.3h28.9"/>
<path d="M315.9 122.6h28.7M344.4 120.3l.2 2.3M344.7 120.2l1.5 1.8M346.2 122a2.31 2.31 0 0 1-1.6 .6M346.2 122l-.7-.8-.3 .3-.6 .1v1M234.2 152h27.7a76.1 76.1 0 0 0 0 69.8h-27.7zM56.7 185v1.2l38.9 22.4M56.7 185l38.9 22.4M61.6 182.1l1-.3 .5 .1 38.9 22.5M61.6 182.1l-4.9 2.9M61.6 182.1l38.9 22.4M62.7 189.6v13.9"/>
<path d="M70.7 194.3l.9 .7 .8 .2M56.7 208.2v1.2l38.9 22.5M56.7 208.2l38.9 22.5M61.6 205.3l-4.9 2.9M61.6 205.3l38.9 22.5M62.7 203.5a2.38 2.38 0 0 1-1.1 1.8M62.7 203.5l38.9 22.5M70 202.7a1.68 1.68 0 0 1 2.4 .7 3.2 3.2 0 0 1 .7 3.8 1.59 1.59 0 0 1-2.2-.5 3.6 3.6 0 0 1-1-3.8zM70.8 202.5a3.8 3.8 0 0 0 2.5 4.3M91.1 215.1a1.46 1.46 0 0 1 2.2 .3 3.5 3.5 0 0 1 1.2 3.8 1.33 1.33 0 0 1-2.1 0 3.7 3.7 0 0 1-1.3-4.1zM91.9 206.5l.7 .6 1 .4M92 214.7a3.8 3.8 0 0 0 2.5 4.4"/>
<path d="M95.6 207.4v1.2M100.5 204.5a1.28 1.28 0 0 1 1.6-.1 1.28 1.28 0 0 1 .6 1.4M100.5 205.8a.65 .65 0 0 1 .8-.1 .65 .65 0 0 1 .3 .7M100.5 205.8l-4.9 2.8M100.5 204.5l-4.9 2.9M100.5 204.5v1.3M100.5 205.8l1.1 .6M101.6 206.4v19.6M102.7 205.8l-1.1 .6M102.7 205.8v19.6M95.6 230.7v1.2M100.5 227.8v1.2"/>
<path d="M100.5 229l-4.9 2.9M100.5 227.8l-4.9 2.9M101.6 226a2.38 2.38 0 0 1-1.1 1.8M102.7 225.4a4.6 4.6 0 0 1-2.2 3.6M102.7 225.4l-1.1 .6M61.3 249.5v1.5M61.3 249.5v-1.5h55v1.5M61.3 251v24M61.3 249.5h55M61.3 251h55M116.3 249.5v1.5M116.3 251v24"/>
<path d="M153.5 248a2.94 2.94 0 0 1 3 3M153.5 249.5a1.55 1.55 0 0 1 1.5 1.5M153.5 248h-7v1.5h7M153.5 248v1.5M155 251h1.5M155 251v24M156.5 251v24M61.3 275v1.5M61.3 276.5v1.5h55v-1.5M61.3 276.5h55M61.3 275h55M116.3 275v1.5"/>
<path d="M153.5 276.5h-7v1.5h7M153.5 276.5v1.5M155 275a1.55 1.55 0 0 1-1.5 1.5M155 275h1.5M156.5 275a3 3 0 0 1-3 3"/>
<circle cx="62.4" cy="51.9" r=".61"/>
<circle cx="62.4" cy="42.1" r=".61"/>
<circle cx="72.2" cy="42.1" r=".61"/>
<circle cx="87.4" cy="42.1" r=".6"/>
<circle cx="91.9" cy="50.1" r=".6"/>
<circle cx="102.6" cy="42.1" r=".61"/>
<circle cx="117.8" cy="42.1" r=".6"/>
<circle cx="119.4" cy="53.6" r=".61"/>
<circle cx="119.4" cy="47.6" r=".61"/>
<circle cx="62.4" cy="67.1" r=".6"/>
<circle cx="70.4" cy="71.6" r=".61"/>
<circle cx="81.1" cy="60.9" r=".6"/>
<circle cx="117.2" cy="68.7" r=".5"/>
<circle cx="327.9" cy="70.7" r=".61"/>
<circle cx="343.1" cy="70.7" r=".61"/>
<circle cx="358.3" cy="70.7" r=".61"/>
<circle cx="62.4" cy="82.3" r=".6"/>
<circle cx="62.4" cy="97.5" r=".6"/>
<circle cx="67.9" cy="99.1" r=".59"/>
<circle cx="73.9" cy="99.1" r=".59"/>
<circle cx="89" cy="96.9" r=".49"/>
<circle cx="101.2" cy="81" r=".5"/>
<circle cx="324.6" cy="115.3" r="1.99"/>
<circle cx="241.7" cy="153.5" r=".61"/>
<circle cx="247.7" cy="153.5" r=".61"/>
<circle cx="236.2" cy="179.3" r=".6"/>
<circle cx="236.2" cy="164.1" r=".61"/>
<circle cx="255.1" cy="167" r=".5"/>
<circle cx="236.2" cy="194.5" r=".61"/>
<circle cx="252.4" cy="186.9" r=".49"/>
<circle cx="236.2" cy="209.7" r=".61"/>
<circle cx="255.1" cy="206.9" r=".5"/>
<circle cx="241.7" cy="220.3" r=".61"/>
<circle cx="247.7" cy="220.3" r=".61"/>
<circle cx="73.8" cy="255.5" r="2.75"/>
<circle cx="103.8" cy="255.5" r="2.74"/>
<circle cx="73.8" cy="270.5" r="2.75"/>
<circle cx="103.8" cy="270.5" r="2.74"/>
</g>
<path d="M222 105.7v.4l.2 .2-.4 .4 .3 .6a.51 .51 0 0 0 .6 .8l.6 .4h-.1l.1 .4 .4 .2-.4 .4 .4 .4 .2 .7 1.2 .4 .1 .5a.49 .49 0 0 0 .2 .7l1.1 .4a.8 .8 0 0 1 .7 1l.4-.2v.5l.6-.1v.4l.3-.1-.1 .6 .6 .3 .3 .4h.4a.86 .86 0 0 1 1.1 .1l.1 .6 .2 .2h1.6a.97 .97 0 0 1 1.1 .9l.4-.4 .5 .8a.72 .72 0 0 1 1.2-.2l.2 .5a1.25 1.25 0 0 1 1.2-.5l.3 .2 .3-.3 .5 .5 .5-.4 .6 .5 .7-.6h.2l.3 .5h.2a.61 .61 0 0 1 .9 0l.7-.7a.54 .54 0 0 1 1 .2l.5-.1 .8-.8a1.09 1.09 0 0 1 1.7-.1v-.6l.7 .4 .2-.3a.55 .55 0 0 1 .3-.8 .55 .55 0 0 1 .7 .3l.2-.3a.53 .53 0 0 1 .1-.5 .53 .53 0 0 1 .6-.1v-.4l.3 .3 .1-.2a.8 .8 0 0 0 .7-.9l.5 .3 .2-.2a.64 .64 0 0 1 .7-.4l.2-.4 .1-1 .3-.1a.71 .71 0 0 0 .8-.1 .71 .71 0 0 0 .2-.7l.4-1.2 .5-.1-.1-.3 .4-.1-.2-.4 .3-.2v-.3M316.8 109.3l-.4 .4-.6 .1 .3 .8a.54 .54 0 0 1-.4 .7l.3 .4-.7 .1v.6l-.1 .2a.6 .6 0 0 0 .1 1l.2 .2a.63 .63 0 0 1-.5 .8l.3 .6-.5 .4a1.54 1.54 0 0 1 .3 1.9l-.4 .2 .5 .3-.6 .6 .8 .6-.3 .4a.84 .84 0 0 1 .4 .8 .84 .84 0 0 1-.5 .7l.2 .4a.66 .66 0 0 1 .4 1l.3 .1" fill="none" stroke="#000" stroke-width=".2"/>
<g font-size="8.1">
<text x="27.8" y="8">8</text>
<text x="82.8" y="8">7</text>
<text x="132.8" y="8">6</text>
<text x="182.8" y="8">5</text>
<text x="232.8" y="8">4</text>
<text x="282.8" y="8">3</text>
<text x="332.8" y="8">2</text>
<text x="387.8" y="8">1</text>
<text x="3" y="30.4">F</text>
<text x="413" y="30.4">F</text>
<text x="2.8" y="79.6">E</text>
<text x="412.8" y="79.6">E</text>
<text x="2" y="129.6">D</text>
<text x="412" y="129.6">D</text>
<text x="1.7" y="179.6">C</text>
<text x="411.7" y="179.6">C</text>
<text x="2.7" y="229.6">B</text>
<text x="412.7" y="229.6">B</text>
<text x="2" y="278.9">A</text>
<text x="412" y="278.9">A</text>
<text x="27.8" y="295">8</text>
<text x="82.8" y="295">7</text>
<text x="132.8" y="295">6</text>
<text x="182.8" y="295">5</text>
<text x="232.8" y="295">4</text>
<text x="282.8" y="295">3</text>
<text x="332.8" y="295">2</text>
<text x="387.8" y="295">1</text>
</g>
<g font-size="4.7" fill="#191924">
<text x="134.8" y="24.4">1</text>
<text x="268.4" y="32.6">3</text>
<text x="367.3" y="115.4">Thk.: 3mm</text>
<text x="227.4" y="128.9">DETAIL BN</text>
<text x="323.8" y="131.6">DETAIL BO</text>
<text x="226.1" y="133.4">SCALE 1 : 4</text>
<text x="322.9" y="136.2">SCALE 1 : 3</text>
<text x="283.2" y="149.3">5</text>
<text x="130.9" y="183.6">2</text>
<text x="335.9" y="245.6">Filter Disk with body</text>
<text x="334.7" y="260.5">Savin Carpet</text>
<text x="336.4" y="278.5">146008-FD-01</text>
</g>
<g font-size="4.7">
<text x="245.7" y="35.8">BN</text>
<text x="369.3" y="66.4">BO</text>
</g>
<text font-size="4.5" x="371.7" y="264.6">Centigrade Ind. Inc.</text>
<text font-size="3.9" x="400.9" y="275.5">A3</text>
<g font-size="2.8" fill="#191924">
<text x="85.2" y="29.5">605</text>
<text x="54.3" y="35.4">20</text>
<text x="65.9" y="33.5">98</text>
<text x="87.3" y="33.4">3*152=456</text>
<text x="368.3" y="32" transform="rotate(-90 368.3 32)">30</text>
<text x="398.2" y="30.4">57</text>
<text x="169.6" y="38.1">3</text>
<text x="58.4" y="45.8" transform="rotate(-90 58.4 45.8)">20</text>
<text x="81.7" y="44.7" transform="rotate(-30 81.7 44.7)">12</text>
<text x="90.3" y="47.8" transform="rotate(-90 90.3 47.8)">100</text>
<text x="99.1" y="47.1" transform="rotate(-90 99.1 47.1)">20</text>
<text x="127.1" y="45.8" transform="rotate(-90 127.1 45.8)">75</text>
<text x="313.5" y="43" transform="rotate(-90 313.5 43)">152</text>
<text x="371.8" y="42.1" transform="rotate(-90 371.8 42.1)">92</text>
<text x="53.2" y="49.5" transform="rotate(-90 53.2 49.5)">98</text>
<text x="107.6" y="48.8">290</text>
<text x="127.1" y="52.4" transform="rotate(-90 127.1 52.4)">60</text>
<text x="338.1" y="52.1">486</text>
<text x="65.6" y="56.3" transform="rotate(60 65.6 56.3)">12</text>
<text x="74.5" y="56.3" transform="rotate(30 74.5 56.3)">12</text>
<text x="114.3" y="54.4" transform="rotate(-15 114.3 54.4)">12</text>
<text x="121.9" y="56.8">15</text>
<text x="131.2" y="55.3" transform="rotate(-90 131.2 55.3)">277</text>
<text x="343.4" y="54.3" transform="rotate(-45 343.4 54.3)">12</text>
<text x="64.6" y="62.9">20</text>
<text x="314.6" y="64.8" transform="rotate(-45 314.6 64.8)">40</text>
<text x="340" y="61">430</text>
<text x="49.8" y="71.6" transform="rotate(-90 49.8 71.6)">605</text>
<text x="62.9" y="70.1">100</text>
<text x="80.6" y="67.8" transform="rotate(-45 80.6 67.8)">2*152=304</text>
<text x="349.5" y="67.8" transform="rotate(-90 349.5 67.8)">18</text>
<text x="125.2" y="74" transform="rotate(38 125.2 74)">10</text>
<text x="139.6" y="76.8" transform="rotate(-13 139.6 76.8)">30°</text>
<text x="323.8" y="77.7" transform="rotate(-90 323.8 77.7)">40</text>
<text x="53.2" y="80.5" transform="rotate(-90 53.2 80.5)">3*152=456</text>
<text x="91.8" y="84" transform="rotate(-21 91.8 84)">10</text>
<text x="336.5" y="78.7">2*152=304</text>
<text x="70" y="89.6" transform="rotate(-90 70 89.6)">290</text>
<text x="119.5" y="86.6" transform="rotate(-35 119.5 86.6)">15°</text>
<text x="120.9" y="88.5" transform="rotate(53 120.9 88.5)">R771</text>
<text x="76.2" y="94" transform="rotate(-60 76.2 94)">12</text>
<text x="119.9" y="95.3" transform="rotate(48 119.9 95.3)">R761</text>
<text x="106.8" y="99.4" transform="rotate(-52 106.8 99.4)">15°</text>
<text x="328.1" y="99.8" transform="rotate(-33 328.1 99.8)">135°</text>
<text x="55.6" y="105.7" transform="rotate(-90 55.6 105.7)">31</text>
<text x="63.1" y="106.1">75</text>
<text x="69.1" y="106.1">60</text>
<text x="78.7" y="104.8" transform="rotate(-90 78.7 104.8)">15</text>
<text x="352.4" y="103" transform="rotate(45 352.4 103)">40</text>
<text x="71.9" y="110">277</text>
<text x="363.4" y="110.5" transform="rotate(-45 363.4 110.5)">40</text>
<text x="96.5" y="121.5" transform="rotate(-75 96.5 121.5)">30°</text>
<text x="245.2" y="143.8">277</text>
<text x="236.1" y="147.3">75</text>
<text x="244.2" y="147.3">60</text>
<text x="229.4" y="160.7" transform="rotate(-90 229.4 160.7)">121</text>
<text x="238.6" y="157.8" transform="rotate(-60 238.6 157.8)">12</text>
<text x="250.8" y="156.6" transform="rotate(-90 250.8 156.6)">15</text>
<text x="259.2" y="180.4" transform="rotate(-83 259.2 180.4)">15°</text>
<text x="269.7" y="190.3" transform="rotate(-4 269.7 190.3)">R771</text>
<text x="229.4" y="193.4" transform="rotate(-90 229.4 193.4)">3*152=456</text>
<text x="260.4" y="193.3" transform="rotate(83 260.4 193.3)">15°</text>
<text x="243.2" y="204.7">20</text>
<text x="239.3" y="215" transform="rotate(60 239.3 215)">12</text>
<text x="229.4" y="217.4" transform="rotate(-90 229.4 217.4)">121</text>
<text x="244.9" y="217.3" transform="rotate(-90 244.9 217.3)">15</text>
<text x="254.4" y="218.1" transform="rotate(-90 254.4 218.1)">149</text>
<text x="236" y="228.3">75</text>
<text x="243.2" y="228.3">60</text>
<text x="245.8" y="235">277</text>
<text x="85.9" y="241.7">110</text>
<text x="148.2" y="243.7" transform="rotate(-90 148.2 243.7)">3</text>
<text x="57.6" y="246.2" transform="rotate(-90 57.6 246.2)">15</text>
<text x="282.8" y="255.9">M.Veaz</text>
<text x="53.8" y="261.9">25</text>
<text x="86.7" y="259.3">60</text>
<text x="109.2" y="263.7" transform="rotate(60 109.2 263.7)">11</text>
<text x="282.5" y="260.1">E.Beygi</text>
<text x="79.3" y="264.1" transform="rotate(-90 79.3 264.1)">30</text>
<text x="160.9" y="264.5" transform="rotate(-90 160.9 264.5)">60</text>
<text x="125.7" y="273" transform="rotate(-90 125.7 273)">60</text>
<text x="108.9" y="281.1">25</text>
<text x="149.8" y="281.4">20</text>
</g>
<g font-size="2.8">
<text x="317.1" y="255.9">01/2022</text>
<text x="282.9" y="263.6">D. Dehghani</text>
<text x="317.1" y="260.1">01/2022</text>
<text x="317.1" y="264.2">01/2022</text>
</g>
<g font-size="2">
<text x="277" y="225.8">Note:</text>
<text x="275" y="234.9">UNLESS OTHERWISE SPECIFIED:</text>
<text x="275" y="237.4">DIMENSIONS ARE IN MILLIMETERS</text>
<text x="275" y="239.9">SURFACE FINISH:</text>
<text x="311.3" y="234.5">DEBURR AND</text>
<text x="311.3" y="237">BREAK SHARP</text>
<text x="311.3" y="239.5">EDGES</text>
<text x="342.6" y="236">DO NOT SCALE DRAWING</text>
<text x="391" y="236.6">REVISION:</text>
<text x="403.9" y="236.6">00</text>
<text x="275" y="242.4">TOLERANCES:</text>
<text x="276.6" y="244.9">LINEAR:</text>
<text x="330.2" y="242.4">TITLE:</text>
<text x="391.9" y="243.7">QTY:</text>
<text x="276.6" y="247.4">ANGULAR:</text>
<text x="288.5" y="251.7">NAME</text>
<text x="304.2" y="251.7">SIGNATURE</text>
<text x="321.4" y="251.7">DATE</text>
<text x="274.8" y="255.9">DRAWN</text>
<text x="275.1" y="260.1">CHK'D</text>
<text x="274.6" y="264.2">APPV'D</text>
<text x="275.3" y="268.5">QC</text>
<text x="275" y="273">MATERIAL:</text>
<text x="302.1" y="273">MATERIAL STD.</text>
<text x="330" y="272.5">DWG NO.</text>
<text x="275.6" y="285.6">WEIGHT:</text>
<text x="330.1" y="285.6">SCALE:1:10</text>
<text x="374.5" y="285.6">SHEET 4 OF 8</text>
</g>
</svg>
